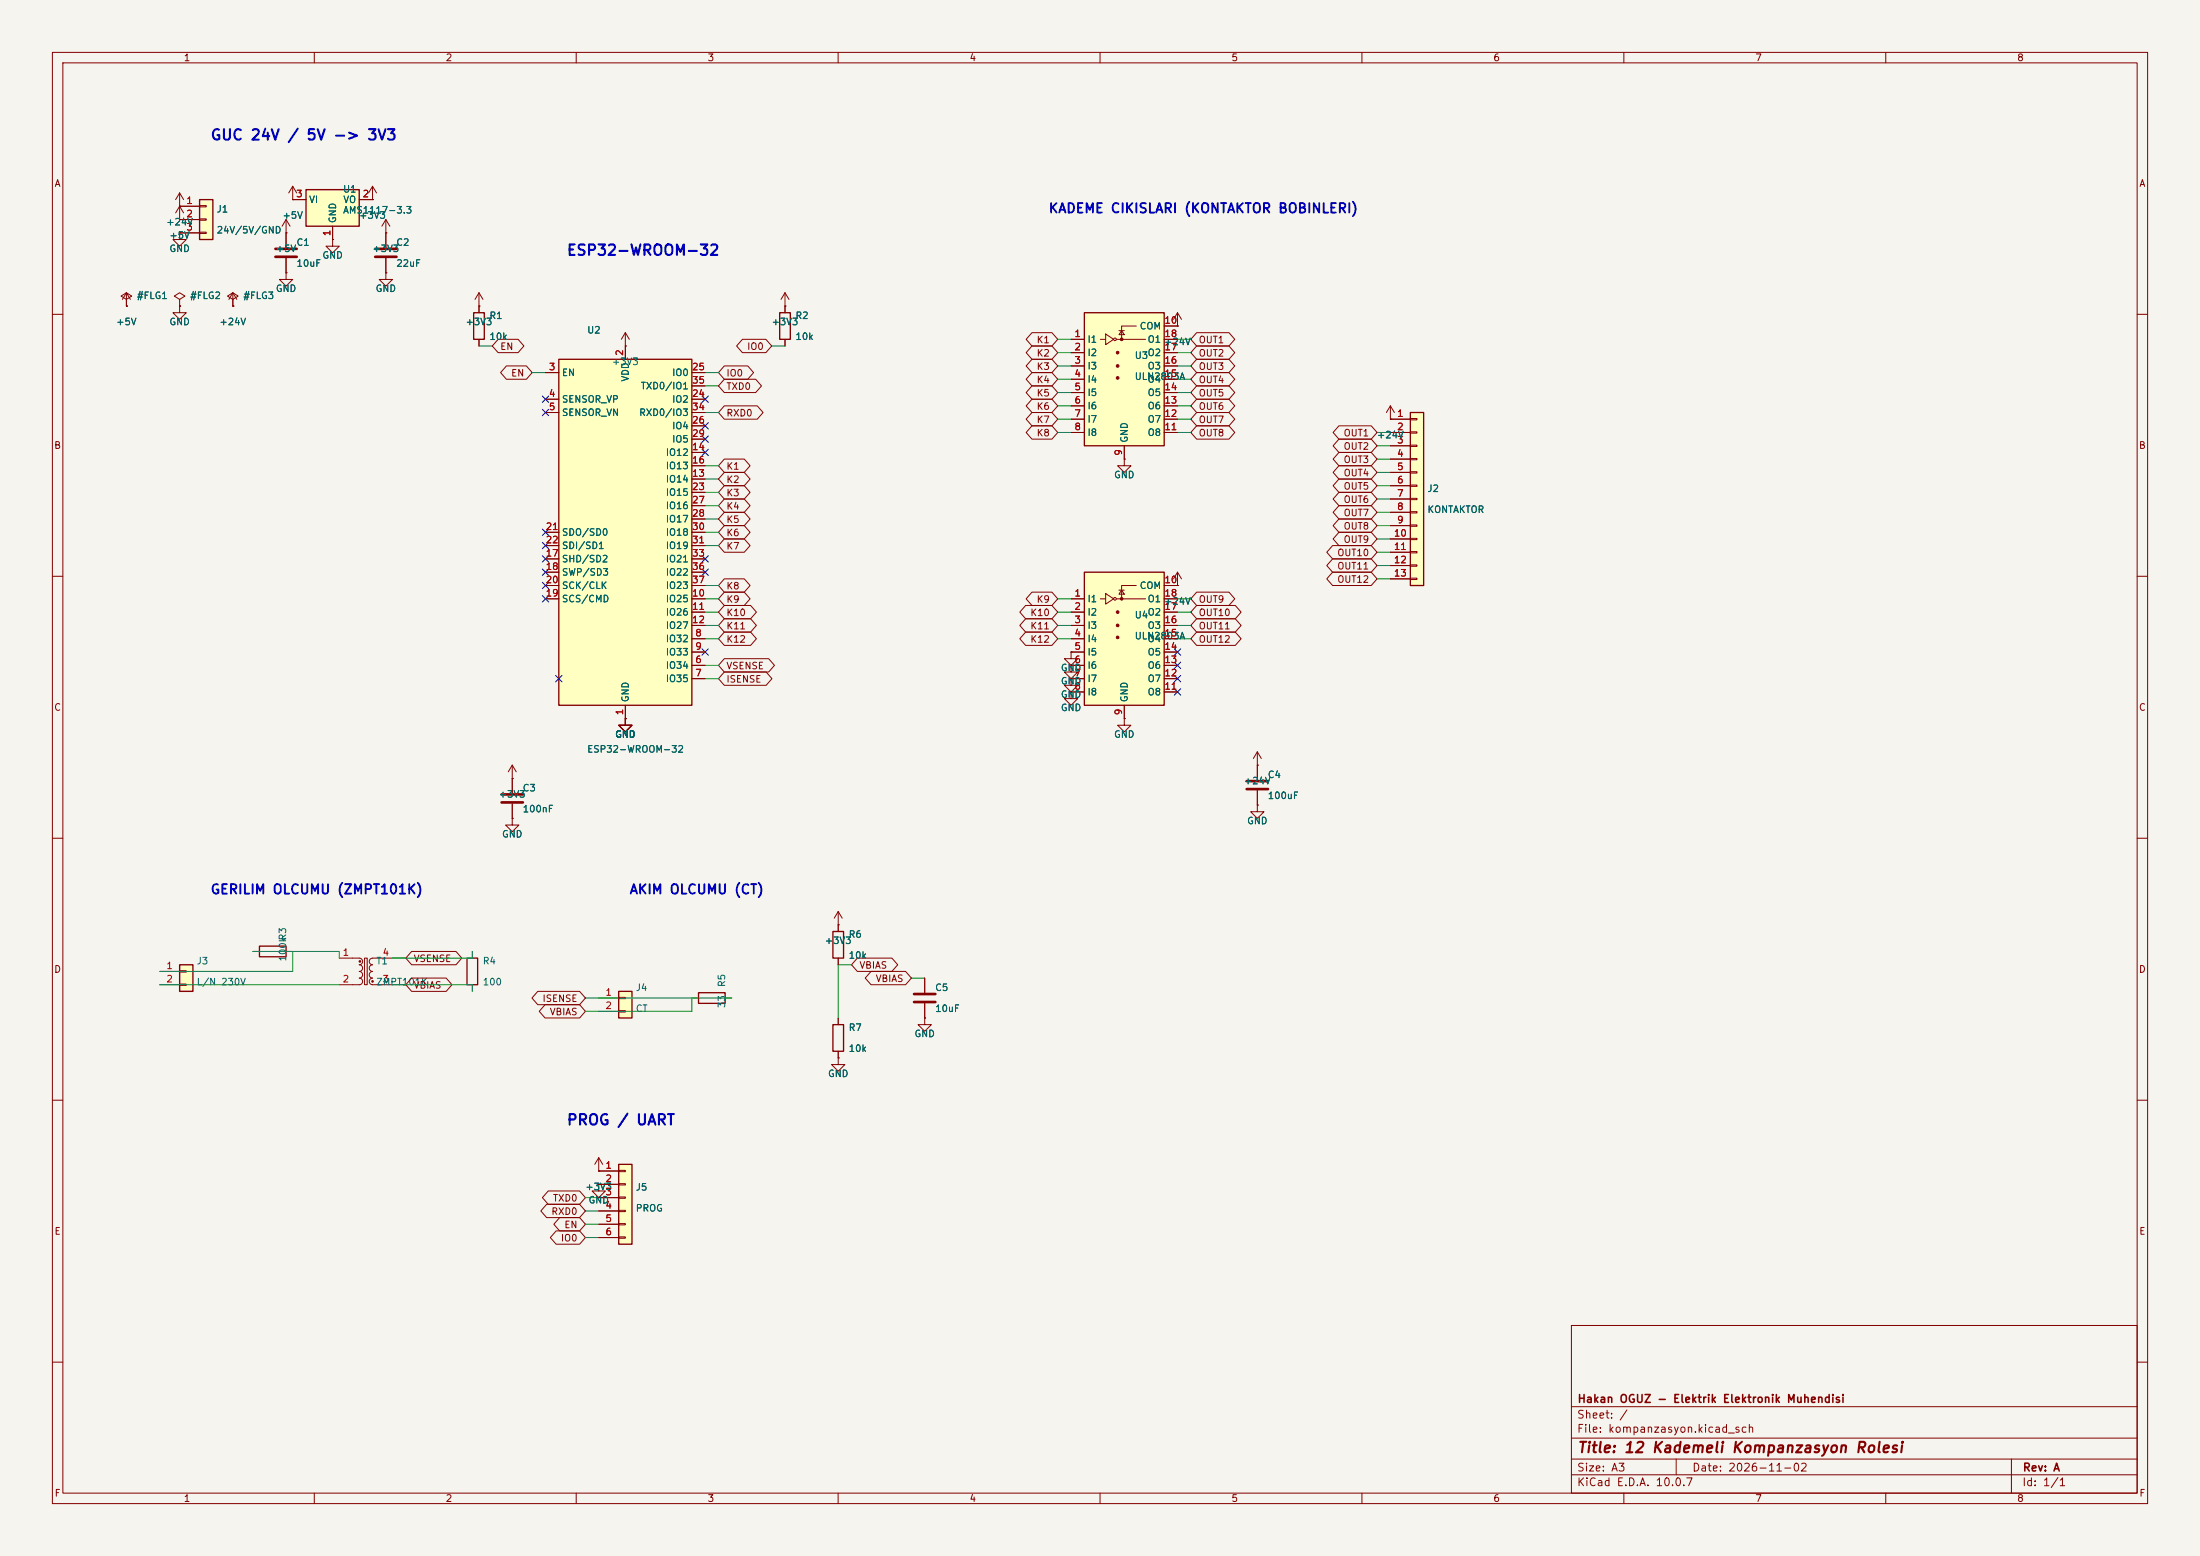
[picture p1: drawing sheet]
<svg xmlns="http://www.w3.org/2000/svg" width="420mm" height="297mm" viewBox="0 0 420 297" stroke-linecap="round" stroke-linejoin="round" font-family="sans-serif">
<path d="M0 0h420v297h-420z" fill="#f5f4ef" stroke="#f5f4ef" stroke-width=".19"/>
<g fill="none" stroke="#840000" stroke-width=".19">
<path d="M10 10h400v277h-400zM12 12h396v273h-396zM60 10v2M110 10v2M160 10v2M210 10v2M260 10v2M310 10v2M360 10v2M54.6 52.1v1.2h1.3l-1.3 1.3-1.3-1.3h1.3M54.6 52.1h.1M54.6 44.5v2.7"/>
<path d="M54.6 49.3v2.8M63.5 45.7v1.3h1.3l-1.3 1.3-1.3-1.3h1.3M63.5 45.7h.1M73.7 52.1v1.2h1.2l-1.2 1.3-1.3-1.3h1.3M73.7 52.1h.1M73.7 44.5v2.7M73.7 49.3v2.8M10 60h2M119.4 66h.1M119.4 63.5l-.8 1.3M119.4 63.5l.7 1.3M119.4 63.5v2.5"/>
<path d="M408 60h2M10 110h2M408 110h2M119.4 137.2v1.2h1.2l-1.2 1.3-1.3-1.3h1.3M119.4 137.2h.1M10 160h2M97.8 148.6h.1M97.8 146.1l-.8 1.2M97.8 146.1l.8 1.2M97.8 146.1v2.5M408 160h2M10 210h2"/>
<path d="M408 210h2M300 253h108v32h-108zM10 260h2M300 278.5h108M300 274.5h108M300 268.5h108M320 278.5v3M384 278.5v6.5M408 260h2M60 285v2M110 285v2M160 285v2"/>
<path d="M210 285v2M260 285v2M300 281.5h108M310 285v2M360 285v2"/>
</g>
<path d="M52.6 47.5h4M52.6 49h4M71.6 47.5h4.1M71.6 49h4.1" fill="none" stroke="#840000" stroke-width=".51"/>
<path d="M106.7 68.6h25.4v66h-25.4z" fill="#ffffc2"/>
<path d="M90.4 59.7h2.1v5.1h-2.1zM106.7 68.6h25.4v66h-25.4z" fill="none" stroke="#840000" stroke-width=".25"/>
<g fill="none" stroke="#840000" stroke-width=".19">
<path d="M91.4 58.4h.1M91.4 55.9v3.8M91.4 55.9l-.7 1.3M91.4 55.9l.8 1.3M91.4 64.8v1.2M104.1 71.1h2.6M104.1 76.2h2.6M104.1 78.7h2.6M119.4 66v2.6M132.1 71.1h2.5M132.1 76.2h2.5M132.1 78.7h2.5"/>
<path d="M132.1 73.7h2.5M132.1 91.4h2.5M132.1 86.4h2.5M132.1 88.9h2.5M132.1 94h2.5M132.1 81.3h2.5M132.1 96.5h2.5M132.1 99.1h2.5M132.1 83.8h2.5M104.1 114.3h2.6M104.1 106.7h2.6M104.1 109.2h2.6"/>
<path d="M104.1 111.8h2.6M104.1 101.6h2.6M104.1 104.1h2.6M132.1 114.3h2.5M132.1 116.8h2.5M132.1 119.4h2.5M132.1 106.7h2.5M132.1 109.2h2.5M132.1 111.8h2.5M132.1 101.6h2.5M132.1 104.1h2.5M119.4 137.2v1.2h1.2l-1.2 1.3-1.3-1.3h1.3"/>
<path d="M119.4 137.2h.1M119.4 134.6v2.6M132.1 127h2.5M132.1 129.5h2.5M132.1 121.9h2.5M132.1 124.5h2.5"/>
</g>
<path d="M58.4 36.2h10.2v7h-10.2z" fill="#ffffc2"/>
<path d="M58.4 36.2h10.2v7h-10.2zM148.8 59.7h2.1v5.1h-2.1zM89.2 182.9h2v5.1h-2z" fill="none" stroke="#840000" stroke-width=".25"/>
<g fill="none" stroke="#840000" stroke-width=".19">
<path d="M55.9 38.1h.1M55.9 38.1h2.5M55.9 35.6l-.8 1.2M55.9 35.6l.7 1.2M55.9 35.6v2.5M68.6 38.1h2.5M71.1 38.1h.1M71.1 35.6l-.7 1.2M71.1 35.6l.8 1.2M71.1 35.6v2.5M54.6 44.5h.1M54.6 41.9l-.8 1.3"/>
<path d="M54.6 41.9l.8 1.3M54.6 41.9v2.6M63.5 43.2v2.5M73.7 44.5h.1M73.7 41.9l-.8 1.3M73.7 41.9l.7 1.3M73.7 41.9v2.6M149.9 58.4v1.3M149.9 64.8v1.2M119.4 137.2v1.2h1.2l-1.2 1.3-1.3-1.3h1.3M119.4 137.2h.1M90.2 181.6v1.3"/>
<path d="M90.2 188v1.2"/>
</g>
<path d="M207 59.7h15.2v25.4h-15.2z" fill="#ffffc2"/>
<path d="M207 59.7h15.2v25.4h-15.2z" fill="none" stroke="#840000" stroke-width=".25"/>
<g fill="none" stroke="#840000" stroke-width=".19">
<path d="M204.5 64.8h2.5M204.5 67.3h2.5M204.5 69.9h2.5M204.5 72.4h2.5M204.5 74.9h2.5M204.5 77.5h2.5M210.1 64.8h1M211.1 63.8l1.5 1-1.5 1zM213.1 64.8h5.6M213.6 63.1h1M214.1 63.1l.5 .8h-1zM216.9 62.2h-2.8v2.6"/>
<path d="M222.2 64.8h2.6M222.2 67.3h2.6M222.2 69.9h2.6M222.2 72.4h2.6M222.2 74.9h2.6M222.2 77.5h2.6M222.2 62.2h2.6M204.5 80h2.5M204.5 82.6h2.5M214.6 85.1v2.5M222.2 80h2.6M222.2 82.6h2.6"/>
<circle cx="212.9" cy="64.8" r=".25"/>
</g>
<g fill="#840000" stroke="#840000" stroke-width=".19">
<circle cx="213.4" cy="67.3" r=".25"/>
<circle cx="213.4" cy="69.8" r=".25"/>
<circle cx="213.4" cy="72.1" r=".25"/>
<circle cx="214.1" cy="64.8" r=".25"/>
</g>
<path d="M118.1 189.2h2.5v5.1h-2.5z" fill="#ffffc2"/>
<path d="M118.1 189.2h2.5v5.1h-2.5z" fill="none" stroke="#840000" stroke-width=".25"/>
<g fill="none" stroke="#840000" stroke-width=".19">
<path d="M24.1 57.2l1-.7-1-.6-1 .6 1 .7v1.2M24.1 58.4h.1M24.1 55.9l-.7 1.3M24.1 55.9l.8 1.3M24.1 55.9v2.5M34.3 58.4v1.3h1.3l-1.3 1.3-1.3-1.3h1.3M34.3 58.4h.1M34.3 57.2l1-.7-1-.6-1 .6 1 .7v1.2M44.4 58.4h.1M44.4 57.2l1.1-.7-1.1-.6-1 .6 1 .7v1.2M44.4 55.9l-.7 1.3M44.4 55.9l.8 1.3"/>
<path d="M44.4 55.9v2.5M149.9 58.4h.1M149.9 55.9l-.8 1.3M149.9 55.9l.7 1.3M149.9 55.9v2.5M214.6 87.6v1.3h1.3l-1.3 1.3-1.2-1.3h1.2M214.6 87.6h.1M204.5 132.1v1.3h1.2l-1.2 1.2-1.3-1.2h1.3M204.5 132.1h.1M204.5 129.5v1.3h1.2l-1.2 1.3-1.3-1.3h1.3M204.5 129.5h.1M204.5 127v1.3h1.2l-1.2 1.2-1.3-1.2h1.3"/>
<path d="M204.5 127h.1M204.5 124.5v1.2h1.2l-1.2 1.3-1.3-1.3h1.3M204.5 124.5h.1M214.6 137.2v1.2h1.3l-1.3 1.3-1.2-1.3h1.2M214.6 137.2h.1M240 153.7v1.2h1.3l-1.3 1.3-1.2-1.3h1.2M240 153.7h.1M240 146.1h.1M240 143.5l-.7 1.3M240 143.5l.8 1.3M240 143.5v5.3M240 150.9v2.8"/>
<path d="M114.3 190.5h3.8M114.3 193h3.8M118.1 190.4h1.3v.2h-1.3zM118.1 192.9h1.3v.3h-1.3z"/>
</g>
<path d="M238 149.1h4.1M238 150.6h4.1" fill="none" stroke="#840000" stroke-width=".51"/>
<path d="M38.1 38.1h2.5v7.6h-2.5z" fill="#ffffc2"/>
<path d="M38.1 38.1h2.5v7.6h-2.5z" fill="none" stroke="#840000" stroke-width=".25"/>
<g fill="none" stroke="#840000" stroke-width=".19">
<path d="M34.3 39.4h.1M34.3 39.4h3.8M34.3 36.8l-.8 1.3M34.3 36.8l.8 1.3M34.3 36.8v5.1M34.3 39.4l-.8 1.2M34.3 39.4l.8 1.2M38.1 39.2h1.3v.3h-1.3zM34.3 44.5v1.2h1.3l-1.3 1.3-1.3-1.3h1.3M34.3 44.5h.1M34.3 41.9h.1M34.3 41.9h3.8"/>
<path d="M34.3 44.5h3.8M38.1 41.8h1.3v.2h-1.3zM38.1 44.3h1.3v.3h-1.3zM224.8 59.7l-.8 1.3M224.8 59.7l.8 1.3M224.8 59.7v2.5M224.8 62.2h.1M224.8 111.8h.1M224.8 109.2v2.6M224.8 109.2l-.8 1.3M224.8 109.2l.8 1.3"/>
</g>
<path d="M207 109.2h15.2v25.4h-15.2z" fill="#ffffc2"/>
<path d="M207 109.2h15.2v25.4h-15.2z" fill="none" stroke="#840000" stroke-width=".25"/>
<g fill="none" stroke="#840000" stroke-width=".19">
<path d="M265.4 77.5l-.7 1.2M265.4 77.5l.8 1.2M265.4 77.5v2.5M265.4 80h.1M204.5 114.3h2.5M204.5 116.8h2.5M204.5 119.4h2.5M210.1 114.3h1M211.1 113.3l1.5 1-1.5 1zM213.1 114.3h5.6M213.6 112.6h1M214.1 112.6l.5 .8h-1z"/>
<path d="M216.9 111.8h-2.8v2.5M222.2 114.3h2.6M222.2 116.8h2.6M222.2 119.4h2.6M222.2 111.8h2.6M204.5 121.9h2.5M204.5 124.5h2.5M204.5 127h2.5M204.5 129.5h2.5M204.5 132.1h2.5M214.6 134.6v2.6M222.2 121.9h2.6"/>
<path d="M222.2 124.5h2.6M222.2 127h2.6M222.2 129.5h2.6M222.2 132.1h2.6"/>
<circle cx="212.9" cy="114.3" r=".25"/>
</g>
<g fill="#840000" stroke="#840000" stroke-width=".19">
<circle cx="213.4" cy="116.8" r=".25"/>
<circle cx="213.4" cy="119.4" r=".25"/>
<circle cx="213.4" cy="121.7" r=".25"/>
<circle cx="214.1" cy="114.3" r=".25"/>
</g>
<path d="M269.2 78.7h2.6v33.1h-2.6z" fill="#ffffc2"/>
<path d="M269.2 78.7h2.6v33.1h-2.6zM133.3 189.5h5.1v2h-5.1zM159 195.6h2v5.1h-2z" fill="none" stroke="#840000" stroke-width=".25"/>
<g fill="none" stroke="#840000" stroke-width=".19">
<path d="M269.2 79.9h1.3v.2h-1.3zM265.4 80h3.8M265.4 82.6h3.8M265.4 85.1h3.8M265.4 87.6h3.8M265.4 90.2h3.8M265.4 92.7h3.8M265.4 95.3h3.8M265.4 97.8h3.8M269.2 82.4h1.3v.3h-1.3zM269.2 85h1.3v.2h-1.3zM269.2 87.5h1.3v.3h-1.3z"/>
<path d="M269.2 90h1.3v.3h-1.3zM269.2 92.6h1.3v.2h-1.3zM269.2 95.1h1.3v.3h-1.3zM269.2 97.7h1.3v.2h-1.3zM265.4 100.3h3.8M265.4 102.9h3.8M265.4 105.4h3.8M265.4 108h3.8M265.4 110.5h3.8M269.2 100.2h1.3v.3h-1.3zM269.2 102.7h1.3v.3h-1.3zM269.2 105.3h1.3v.2h-1.3z"/>
<path d="M269.2 107.8h1.3v.3h-1.3zM269.2 110.4h1.3v.2h-1.3zM132.1 190.5h1.2M138.4 190.5h1.3M160 194.3v1.3M176.5 186.7v2.8M176.5 191.5v2.8M160 201.9v1.3h1.3l-1.3 1.3-1.3-1.3h1.3M160 201.9h.1M160 200.7v1.2M114.3 226.1v1.2h1.3l-1.3 1.3-1.3-1.3h1.3M114.3 226.1h.1"/>
</g>
<path d="M174.5 189.7h4.1M174.5 191.3h4.1" fill="none" stroke="#840000" stroke-width=".51"/>
<path d="M34.3 184.2h2.5v5h-2.5z" fill="#ffffc2"/>
<path d="M34.3 184.2h2.5v5h-2.5z" fill="none" stroke="#840000" stroke-width=".25"/>
<path d="M30.5 185.4h3.8M30.5 188h3.8M34.3 185.3h1.3v.2h-1.3zM34.3 187.8h1.3v.3h-1.3z" fill="none" stroke="#840000" stroke-width=".19"/>
<path d="M69.6 182.9h.5v5.1h-.5z" fill="#ffffc2"/>
<g fill="none" stroke="#840000" stroke-width=".19">
<path d="M97.8 156.2v1.3h1.3l-1.3 1.3-1.3-1.3h1.3M97.8 156.2h.1M97.8 148.6v2.8M97.8 153.4v2.8M160 176.5h.1M160 174v3.8M160 174l-.7 1.3M160 174l.8 1.3M48.3 181.6h1.2M54.6 181.6h1.3M64.8 182.9h3.8a.64 .64 0 0 1 .6 .6 .64 .64 0 0 1-.6 .7M64.8 188h3.8"/>
<path d="M68.6 184.2a.64 .64 0 0 1 .6 .6 .64 .64 0 0 1-.6 .6 .64 .64 0 0 1 .6 .7 .64 .64 0 0 1-.6 .6 .64 .64 0 0 1 .6 .6 .64 .64 0 0 1-.6 .7M69.6 182.9h.5v5.1h-.5zM71.1 184.2a.63 .63 0 0 0-.6 .6 .63 .63 0 0 0 .6 .6 .64 .64 0 0 0-.6 .7 .64 .64 0 0 0 .6 .6 .64 .64 0 0 0-.6 .6 .64 .64 0 0 0 .6 .7h3.8M74.9 182.9h-3.8a.63 .63 0 0 0-.6 .6 .63 .63 0 0 0 .6 .7M160 182.9v1.3M176.5 194.3v1.3h1.3l-1.3 1.3-1.2-1.3h1.2M176.5 194.3h.1M114.3 223.5h.1M114.3 221l-.8 1.2M114.3 221l.8 1.2M114.3 221v2.5"/>
</g>
<g fill="none" stroke="#840000" stroke-width=".25">
<path d="M159 177.8h2v5.1h-2zM49.5 180.6h5.1v2h-5.1z"/>
<circle cx="68.7" cy="183.5" r=".13"/>
<circle cx="71.1" cy="187.3" r=".13"/>
</g>
<path d="M95.8 151.6h4M95.8 153.2h4" fill="none" stroke="#840000" stroke-width=".51"/>
<path d="M118.1 222.2h2.5v15.3h-2.5z" fill="#ffffc2"/>
<path d="M118.1 222.2h2.5v15.3h-2.5z" fill="none" stroke="#840000" stroke-width=".25"/>
<g fill="none" stroke="#840000" stroke-width=".19">
<path d="M34.3 39.4h.1M34.3 39.4h3.8M55.9 38.1h.1M55.9 38.1h2.5M68.6 38.1h2.5M71.1 38.1h.1M24.1 58.4h.1M34.3 58.4h.1M34.3 44.5h.1M34.3 41.9h.1M34.3 41.9h3.8M34.3 44.5h3.8"/>
<path d="M44.4 58.4h.1M54.6 52.1h.1M54.6 44.5h.1M54.6 44.5v2.7M54.6 49.3v2.8M63.5 45.7h.1M63.5 43.2v2.5M73.7 52.1h.1M73.7 44.5h.1M73.7 44.5v2.7M73.7 49.3v2.8M91.4 58.4h.1"/>
<path d="M91.4 58.4v1.3M149.9 58.4h.1M149.9 58.4v1.3M91.4 64.8v1.2M95.1 64.8h3.8l1.1 1.2-1.1 1.3h-3.8l-1.1-1.3zM96.7 69.8h3.8l1.1 1.3-1.1 1.3h-3.8l-1.1-1.3zM104.1 71.1h2.6M104.1 76.2h2.6M104.1 78.7h2.6M119.4 66h.1M119.4 66v2.6M132.1 71.1h2.5"/>
<path d="M132.1 76.2h2.5M132.1 78.7h2.5M132.1 73.7h2.5M138.3 69.8h4.5l1.1 1.3-1.1 1.3h-4.5l-1.1-1.3zM138.3 72.4h6l1.1 1.3-1.1 1.2h-6l-1.1-1.2zM138.3 77.5h6.3l1.1 1.2-1.1 1.3h-6.3l-1.1-1.3zM141.7 64.8h4.5l1.1 1.2-1.1 1.3h-4.5l-1.1-1.3zM149.9 64.8v1.2M197 63.5h3.8l1.1 1.3-1.1 1.2h-3.8l-1.1-1.2zM197 66h3.8l1.1 1.3-1.1 1.3h-3.8l-1.1-1.3zM197 68.6h3.8l1.1 1.3-1.1 1.2h-3.8l-1.1-1.2zM197 71.1h3.8l1.1 1.3-1.1 1.3h-3.8l-1.1-1.3z"/>
<path d="M197 76.2h3.8l1.1 1.3-1.1 1.2h-3.8l-1.1-1.2zM197 78.7h3.8l1.1 1.3-1.1 1.3h-3.8l-1.1-1.3zM197 73.7h3.8l1.1 1.2-1.1 1.3h-3.8l-1.1-1.3zM204.5 64.8h2.5M204.5 67.3h2.5M204.5 69.9h2.5M204.5 72.4h2.5M204.5 74.9h2.5M204.5 77.5h2.5M222.2 64.8h2.6M222.2 67.3h2.6M222.2 69.9h2.6"/>
<path d="M222.2 72.4h2.6M222.2 74.9h2.6M222.2 77.5h2.6M222.2 62.2h2.6M224.8 62.2h.1M228.4 76.2h6.2l1.1 1.3-1.1 1.2h-6.2l-1.1-1.2zM228.4 78.7h6.2l1.1 1.3-1.1 1.3h-6.2l-1.1-1.3zM228.4 63.5h6.2l1.1 1.3-1.1 1.2h-6.2l-1.1-1.2zM228.4 66h6.2l1.1 1.3-1.1 1.3h-6.2l-1.1-1.3zM228.4 68.6h6.2l1.1 1.3-1.1 1.2h-6.2l-1.1-1.2zM228.4 71.1h6.2l1.1 1.3-1.1 1.3h-6.2l-1.1-1.3zM228.4 73.7h6.2l1.1 1.2-1.1 1.3h-6.2l-1.1-1.3z"/>
<path d="M132.1 91.4h2.5M132.1 86.4h2.5M132.1 88.9h2.5M132.1 94h2.5M132.1 81.3h2.5M132.1 96.5h2.5M132.1 99.1h2.5M132.1 83.8h2.5M138.3 87.6h3.8l1.1 1.3-1.1 1.3h-3.8l-1.1-1.3zM138.3 90.2h3.8l1.1 1.2-1.1 1.3h-3.8l-1.1-1.3zM138.3 92.7h3.8l1.1 1.3-1.1 1.3h-3.8l-1.1-1.3zM138.3 95.2h3.8l1.1 1.3-1.1 1.3h-3.8l-1.1-1.3z"/>
<path d="M138.3 97.8h3.8l1.1 1.3-1.1 1.2h-3.8l-1.1-1.2zM197 81.3h3.8l1.1 1.3-1.1 1.2h-3.8l-1.1-1.2zM204.5 80h2.5M204.5 82.6h2.5M214.6 87.6h.1M214.6 85.1v2.5M222.2 80h2.6M222.2 82.6h2.6M228.4 81.3h6.2l1.1 1.3-1.1 1.2h-6.2l-1.1-1.2zM255.6 81.3h6.2l1.1 1.3-1.1 1.2h-6.2l-1.1-1.2zM255.6 83.8h6.2l1.1 1.3-1.1 1.3h-6.2l-1.1-1.3zM255.6 86.4h6.2l1.1 1.2-1.1 1.3h-6.2l-1.1-1.3z"/>
<path d="M255.6 88.9h6.2l1.1 1.3-1.1 1.2h-6.2l-1.1-1.2zM255.6 91.4h6.2l1.1 1.3-1.1 1.3h-6.2l-1.1-1.3zM255.6 94h6.2l1.1 1.3-1.1 1.2h-6.2l-1.1-1.2zM255.6 96.5h6.2l1.1 1.3-1.1 1.3h-6.2l-1.1-1.3zM255.6 99.1h6.2l1.1 1.2-1.1 1.3h-6.2l-1.1-1.3zM265.4 80h.1M265.4 80h3.8M265.4 82.6h3.8M265.4 85.1h3.8M265.4 87.6h3.8M265.4 90.2h3.8M265.4 92.7h3.8"/>
<path d="M265.4 95.3h3.8M265.4 97.8h3.8M104.1 114.3h2.6M104.1 106.7h2.6M104.1 109.2h2.6M104.1 111.8h2.6M104.1 101.6h2.6M104.1 104.1h2.6M132.1 114.3h2.5M132.1 116.8h2.5M132.1 119.4h2.5M132.1 106.7h2.5"/>
<path d="M132.1 109.2h2.5M132.1 111.8h2.5M132.1 101.6h2.5M132.1 104.1h2.5M138.3 110.5h3.8l1.1 1.3-1.1 1.2h-3.8l-1.1-1.2zM138.3 113h3.8l1.1 1.3-1.1 1.3h-3.8l-1.1-1.3zM138.3 115.6h5l1.1 1.2-1.1 1.3h-5l-1.1-1.3zM138.3 118.1h5l1.1 1.3-1.1 1.3h-5l-1.1-1.3zM138.3 100.3h3.8l1.1 1.3-1.1 1.3h-3.8l-1.1-1.3zM138.3 102.9h3.8l1.1 1.2-1.1 1.3h-3.8l-1.1-1.3zM195.8 115.6h5l1.1 1.2-1.1 1.3h-5l-1.1-1.3zM195.8 118.1h5l1.1 1.3-1.1 1.3h-5l-1.1-1.3z"/>
<path d="M197 113h3.8l1.1 1.3-1.1 1.3h-3.8l-1.1-1.3zM204.5 114.3h2.5M204.5 116.8h2.5M204.5 119.4h2.5M222.2 114.3h2.6M222.2 116.8h2.6M222.2 119.4h2.6M222.2 111.8h2.6M224.8 111.8h.1M228.4 118.1h7.4l1.1 1.3-1.1 1.3h-7.4l-1.1-1.3zM228.4 113h6.2l1.1 1.3-1.1 1.3h-6.2l-1.1-1.3zM228.4 115.6h7.4l1.1 1.2-1.1 1.3h-7.4l-1.1-1.3z"/>
<path d="M254.4 104.1h7.4l1.1 1.3-1.1 1.3h-7.4l-1.1-1.3zM254.4 106.7h7.4l1.1 1.3-1.1 1.2h-7.4l-1.1-1.2zM254.4 109.2h7.4l1.1 1.3-1.1 1.3h-7.4l-1.1-1.3zM255.6 101.6h6.2l1.1 1.3-1.1 1.2h-6.2l-1.1-1.2zM265.4 100.3h3.8M265.4 102.9h3.8M265.4 105.4h3.8M265.4 108h3.8M265.4 110.5h3.8M119.4 137.2v1.2h1.2l-1.2 1.3-1.3-1.3h1.3M119.4 137.2h.1M119.4 134.6v2.6"/>
<path d="M132.1 127h2.5M132.1 129.5h2.5M132.1 121.9h2.5M132.1 124.5h2.5M138.3 120.6h5l1.1 1.3-1.1 1.3h-5l-1.1-1.3zM138.3 125.7h8.4l1.2 1.3-1.2 1.3h-8.4l-1.1-1.3zM138.3 128.3h8l1.1 1.2-1.1 1.3h-8l-1.1-1.3zM195.8 120.6h5l1.1 1.3-1.1 1.3h-5l-1.1-1.3zM204.5 124.5h.1M204.5 127h.1M204.5 129.5h.1M204.5 132.1h.1"/>
<path d="M204.5 127h2.5M204.5 129.5h2.5M204.5 121.9h2.5M204.5 124.5h2.5M204.5 132.1h2.5M214.6 137.2h.1M214.6 134.6v2.6M222.2 127h2.6M222.2 129.5h2.6M222.2 121.9h2.6M222.2 124.5h2.6M222.2 132.1h2.6"/>
<path d="M228.4 120.6h7.4l1.1 1.3-1.1 1.3h-7.4l-1.1-1.3zM97.8 148.6h.1M97.8 156.2h.1M97.8 148.6v2.8M97.8 153.4v2.8M240 146.1h.1M240 153.7h.1M240 146.1v2.7M240 150.9v2.8M160 176.5h.1M160 176.5v1.3M78.6 186.7h6.6l1.1 1.3-1.1 1.2h-6.6l-1.1-1.2z"/>
<path d="M78.6 181.6h8.5l1.1 1.3-1.1 1.3h-8.5l-1.1-1.3zM102.7 189.2h7.9l1.2 1.3-1.2 1.3h-7.9l-1.1-1.3zM104.1 191.8h6.5l1.2 1.2-1.2 1.3h-6.5l-1.2-1.3zM160 182.9v1.3M160 194.3v1.3M163.7 182.9h6.6l1.1 1.3-1.1 1.2h-6.6l-1.1-1.2zM166.3 185.4h6.6l1.1 1.3-1.1 1.3h-6.6l-1.1-1.3zM176.5 194.3h.1M176.5 186.7v2.8M176.5 191.5v2.8M160 201.9h.1M160 200.7v1.2"/>
<path d="M104.4 229.9h6.2l1.2 1.2-1.2 1.3h-6.2l-1.2-1.3zM104.7 227.3h5.9l1.2 1.3-1.2 1.3h-5.9l-1.2-1.3zM106.2 234.9h4.4l1.2 1.3-1.2 1.3h-4.4l-1.1-1.3zM106.8 232.4h3.8l1.2 1.3-1.2 1.3h-3.8l-1.1-1.3zM114.3 223.5h.1M114.3 226.1h.1M114.3 223.5h3.8M114.3 226.1h3.8M114.3 228.6h3.8M114.3 231.1h3.8M114.3 233.7h3.8M114.3 236.2h3.8"/>
<path d="M118.1 223.4h1.3v.2h-1.3zM118.1 225.9h1.3v.3h-1.3zM118.1 228.5h1.3v.2h-1.3zM118.1 231h1.3v.3h-1.3zM118.1 233.6h1.3v.2h-1.3zM118.1 236.1h1.3v.2h-1.3z"/>
</g>
<g fill="none" stroke="#009600" stroke-width=".19">
<path d="M91.4 66h2.6M101.6 71.1h2.5M134.6 71.1h2.6M134.6 73.7h2.6M134.6 78.7h2.6M147.3 66h2.6M201.9 72.4h2.6M201.9 69.9h2.6M201.9 67.3h2.6M201.9 64.8h2.6M201.9 74.9h2.6M201.9 77.5h2.6"/>
<path d="M224.8 72.4h2.5M224.8 69.9h2.5M224.8 67.3h2.5M224.8 64.8h2.5M224.8 74.9h2.5M224.8 77.5h2.5M134.6 88.9h2.6M134.6 91.4h2.6M134.6 94h2.6M134.6 96.5h2.6M134.6 99.1h2.6M201.9 82.6h2.6"/>
<path d="M201.9 80h2.6M224.8 82.6h2.5M224.8 80h2.5M262.9 82.6h2.5M262.9 97.8h2.5M262.9 85.1h2.5M262.9 87.6h2.5M262.9 90.2h2.5M262.9 92.7h2.5M262.9 95.3h2.5M134.6 114.3h2.6M134.6 116.8h2.6"/>
<path d="M134.6 101.6h2.6M134.6 104.1h2.6M134.6 111.8h2.6M134.6 119.4h2.6M201.9 114.3h2.6M201.9 116.8h2.6M201.9 119.4h2.6M224.8 114.3h2.5M224.8 116.8h2.5M224.8 119.4h2.5M262.9 110.5h2.5M262.9 100.3h2.5"/>
<path d="M262.9 102.9h2.5M262.9 105.4h2.5M262.9 108h2.5M134.6 121.9h2.6M134.6 129.5h2.6M134.6 127h2.6M201.9 121.9h2.6M224.8 121.9h2.5M30.5 188h34.3M48.3 181.6h16.5v1.3M55.9 181.6v3.8h-25.4M74.9 188h15.3v1.2"/>
<path d="M90.2 181.6v1.3h-15.3M111.8 190.5h27.9M132.1 190.5v2.5h-20.3M162.6 184.2h-2.6v10.1M174 186.7h2.5M111.8 228.6h2.5M111.8 231.1h2.5M111.8 236.2h2.5M111.8 233.7h2.5"/>
</g>
<g fill="none" stroke="#000084" stroke-width=".19">
<path d="M103.5 75.6l1.2 1.2M103.5 78.1l1.2 1.2M104.7 75.6l-1.2 1.2M104.7 78.1l-1.2 1.2M134 75.6l1.2 1.2M135.2 75.6l-1.2 1.2M134 83.2l1.2 1.2M134 85.8l1.2 1.2M134 80.7l1.2 1.2M135.2 83.2l-1.2 1.2M135.2 85.8l-1.2 1.2M135.2 80.7l-1.2 1.2"/>
<path d="M103.5 106.1l1.2 1.2M103.5 108.6l1.2 1.2M103.5 113.7l1.2 1.2M103.5 111.2l1.2 1.2M103.5 101l1.2 1.2M103.5 103.5l1.2 1.2M104.7 111.2l-1.2 1.2M104.7 106.1l-1.2 1.2M104.7 108.6l-1.2 1.2M104.7 113.7l-1.2 1.2M104.7 101l-1.2 1.2M104.7 103.5l-1.2 1.2"/>
<path d="M134 108.6l1.2 1.2M134 106.1l1.2 1.2M135.2 108.6l-1.2 1.2M135.2 106.1l-1.2 1.2M106.1 128.9l1.2 1.2M107.3 128.9l-1.2 1.2M134 123.9l1.2 1.2M135.2 123.9l-1.2 1.2M224.2 131.5l1.2 1.2M224.2 123.9l1.2 1.2M224.2 126.4l1.2 1.2M224.2 128.9l1.2 1.2"/>
<path d="M225.4 131.5l-1.2 1.2M225.4 123.9l-1.2 1.2M225.4 126.4l-1.2 1.2M225.4 128.9l-1.2 1.2"/>
</g>
<g font-size="2" fill="#0000c2">
<text x="40.1" y="27.3">GUC 24V / 5V -&gt; 3V3</text>
<text x="108.1" y="49.3">ESP32-WROOM-32</text>
<text x="108.1" y="215.3">PROG / UART</text>
</g>
<text font-size="2" fill="#840000" x="301" y="277.8">Title: 12 Kademeli Kompanzasyon Rolesi</text>
<g font-size="1.8" fill="#0000c2">
<text x="200.1" y="41.1">KADEME CIKISLARI (KONTAKTOR BOBINLERI)</text>
<text x="40.1" y="171.1">GERILIM OLCUMU (ZMPT101K)</text>
<text x="120.1" y="171.1">AKIM OLCUMU (CT)</text>
</g>
<g font-size="1.5" fill="#840000">
<text x="301" y="268.1">Hakan OGUZ - Elektrik Elektronik Muhendisi</text>
<text x="300.9" y="273.8">File: kompanzasyon.kicad_sch</text>
<text x="300.9" y="271.1">Sheet: /</text>
<text x="300.9" y="281.2">Size: A3</text>
<text x="322.9" y="281.2">Date: 2026-11-02</text>
<text x="386" y="281.2">Rev: A</text>
<text x="300.9" y="284">KiCad E.D.A. 10.0.7</text>
<text x="385.9" y="284">Id: 1/1</text>
</g>
<g font-size="1.3" fill="#840000">
<text x="35" y="12">1</text>
<text x="85" y="12">2</text>
<text x="135" y="12">3</text>
<text x="185" y="12">4</text>
<text x="235" y="12">5</text>
<text x="285" y="12">6</text>
<text x="335" y="12">7</text>
<text x="385" y="12">8</text>
<text x="10.3" y="36">A</text>
<text x="408.3" y="36">A</text>
<text x="197.8" y="65.8">K1</text>
<text x="228.7" y="65.8">OUT1</text>
<text x="95.4" y="67.1">EN</text>
<text x="142.5" y="67.1">IO0</text>
<text x="197.8" y="68.4">K2</text>
<text x="197.8" y="70.9">K3</text>
<text x="228.7" y="68.4">OUT2</text>
<text x="228.7" y="70.9">OUT3</text>
<text x="97.5" y="72.2">EN</text>
<text x="138.6" y="72.2">IO0</text>
<text x="138.6" y="74.7">TXD0</text>
<text x="197.8" y="73.4">K4</text>
<text x="197.8" y="76">K5</text>
<text x="228.7" y="73.4">OUT4</text>
<text x="228.7" y="76">OUT5</text>
<text x="138.6" y="79.8">RXD0</text>
<text x="197.8" y="78.5">K6</text>
<text x="197.8" y="81.1">K7</text>
<text x="197.8" y="83.6">K8</text>
<text x="228.7" y="83.6">OUT8</text>
<text x="228.7" y="78.5">OUT6</text>
<text x="228.7" y="81.1">OUT7</text>
<text x="256.4" y="83.6">OUT1</text>
<text x="10.2" y="86">B</text>
<text x="138.6" y="90">K1</text>
<text x="256.4" y="86.1">OUT2</text>
<text x="256.4" y="88.7">OUT3</text>
<text x="408.2" y="86">B</text>
<text x="138.6" y="92.5">K2</text>
<text x="138.6" y="95">K3</text>
<text x="256.4" y="91.2">OUT4</text>
<text x="256.4" y="93.8">OUT5</text>
<text x="138.6" y="97.6">K4</text>
<text x="138.6" y="100.1">K5</text>
<text x="256.4" y="96.3">OUT6</text>
<text x="256.4" y="98.8">OUT7</text>
<text x="256.4" y="101.4">OUT8</text>
<text x="138.6" y="102.7">K6</text>
<text x="138.6" y="105.2">K7</text>
<text x="255.2" y="106.5">OUT10</text>
<text x="256.4" y="103.9">OUT9</text>
<text x="138.6" y="112.8">K8</text>
<text x="255.2" y="109">OUT11</text>
<text x="255.2" y="111.5">OUT12</text>
<text x="138.6" y="115.4">K9</text>
<text x="138.6" y="117.9">K10</text>
<text x="196.6" y="117.9">K10</text>
<text x="197.8" y="115.4">K9</text>
<text x="228.7" y="115.4">OUT9</text>
<text x="228.7" y="117.9">OUT10</text>
<text x="138.6" y="120.4">K11</text>
<text x="138.6" y="123">K12</text>
<text x="196.6" y="120.4">K11</text>
<text x="196.6" y="123">K12</text>
<text x="228.7" y="123">OUT12</text>
<text x="228.7" y="120.4">OUT11</text>
<text x="138.6" y="128.1">VSENSE</text>
<text x="138.6" y="130.6">ISENSE</text>
<text x="10.2" y="136">C</text>
<text x="408.2" y="136">C</text>
<text x="10.2" y="186">D</text>
<text x="78.9" y="183.9">VSENSE</text>
<text x="164" y="185.2">VBIAS</text>
<text x="408.2" y="186">D</text>
<text x="78.9" y="189">VBIAS</text>
<text x="103.5" y="191.6">ISENSE</text>
<text x="167.1" y="187.7">VBIAS</text>
<text x="104.8" y="194.1">VBIAS</text>
<text x="105.1" y="232.2">RXD0</text>
<text x="105.4" y="229.7">TXD0</text>
<text x="10.3" y="236">E</text>
<text x="107" y="237.3">IO0</text>
<text x="107.6" y="234.7">EN</text>
<text x="408.3" y="236">E</text>
<text x="10.3" y="286">F</text>
<text x="35" y="287">1</text>
<text x="85" y="287">2</text>
<text x="135" y="287">3</text>
<text x="185" y="287">4</text>
<text x="235" y="287">5</text>
<text x="285" y="287">6</text>
<text x="335" y="287">7</text>
<text x="385" y="287">8</text>
<text x="408.3" y="286">F</text>
</g>
<g font-size="1.3" fill="#a90000">
<text x="35.5" y="39.2">1</text>
<text x="35.5" y="41.8">2</text>
<text x="56.4" y="38">3</text>
<text x="69.1" y="38">2</text>
<text x="35.5" y="44.3">3</text>
<text x="63.4" y="45.2" transform="rotate(-90 63.4 45.2)">1</text>
<text x="205" y="64.6">1</text>
<text x="222.2" y="62.1">10</text>
<text x="222.2" y="64.6">18</text>
<text x="104.7" y="71">3</text>
<text x="119.2" y="68" transform="rotate(-90 119.2 68)">2</text>
<text x="132" y="71">25</text>
<text x="205" y="67.2">2</text>
<text x="205" y="69.7">3</text>
<text x="222.2" y="69.7">16</text>
<text x="222.2" y="67.2">17</text>
<text x="104.7" y="76.1">4</text>
<text x="132" y="76.1">24</text>
<text x="132" y="73.5">35</text>
<text x="205" y="72.3">4</text>
<text x="205" y="74.8">5</text>
<text x="205" y="77.3">6</text>
<text x="222.2" y="77.3">13</text>
<text x="222.2" y="74.8">14</text>
<text x="222.2" y="72.3">15</text>
<text x="104.7" y="78.6">5</text>
<text x="132" y="81.1">26</text>
<text x="132" y="83.7">29</text>
<text x="132" y="78.6">34</text>
<text x="205" y="79.9">7</text>
<text x="205" y="82.4">8</text>
<text x="222.2" y="82.4">11</text>
<text x="222.2" y="79.9">12</text>
<text x="266.6" y="79.9">1</text>
<text x="266.6" y="82.4">2</text>
<text x="132" y="86.2">14</text>
<text x="132" y="88.8">16</text>
<text x="214.5" y="87.1" transform="rotate(-90 214.5 87.1)">9</text>
<text x="266.6" y="85">3</text>
<text x="266.6" y="87.5">4</text>
<text x="132" y="91.3">13</text>
<text x="132" y="93.8">23</text>
<text x="266.6" y="90">5</text>
<text x="266.6" y="92.6">6</text>
<text x="266.6" y="95.1">7</text>
<text x="104.1" y="101.5">21</text>
<text x="132" y="96.4">27</text>
<text x="132" y="98.9">28</text>
<text x="132" y="101.5">30</text>
<text x="266.6" y="97.7">8</text>
<text x="266.6" y="100.2">9</text>
<text x="104.1" y="106.5">17</text>
<text x="104.1" y="104">22</text>
<text x="132" y="104">31</text>
<text x="132" y="106.5">33</text>
<text x="266" y="102.7">10</text>
<text x="266" y="105.3">11</text>
<text x="266" y="107.8">12</text>
<text x="104.1" y="109.1">18</text>
<text x="104.1" y="111.6">20</text>
<text x="132" y="109.1">36</text>
<text x="132" y="111.6">37</text>
<text x="222.2" y="111.6">10</text>
<text x="266" y="110.4">13</text>
<text x="104.1" y="114.2">19</text>
<text x="132" y="114.2">10</text>
<text x="132" y="116.7">11</text>
<text x="132" y="119.2">12</text>
<text x="205" y="114.2">1</text>
<text x="205" y="116.7">2</text>
<text x="205" y="119.2">3</text>
<text x="222.2" y="119.2">16</text>
<text x="222.2" y="116.7">17</text>
<text x="222.2" y="114.2">18</text>
<text x="132.6" y="121.8">8</text>
<text x="132.6" y="124.3">9</text>
<text x="205" y="121.8">4</text>
<text x="205" y="124.3">5</text>
<text x="222.2" y="124.3">14</text>
<text x="222.2" y="121.8">15</text>
<text x="132.6" y="126.9">6</text>
<text x="132.6" y="129.4">7</text>
<text x="205" y="126.9">6</text>
<text x="205" y="129.4">7</text>
<text x="205" y="131.9">8</text>
<text x="222.2" y="131.9">11</text>
<text x="222.2" y="129.4">12</text>
<text x="222.2" y="126.9">13</text>
<text x="119.2" y="136.6" transform="rotate(-90 119.2 136.6)">1</text>
<text x="214.5" y="136.6" transform="rotate(-90 214.5 136.6)">9</text>
<text x="31.7" y="185.3">1</text>
<text x="65.3" y="182.7">1</text>
<text x="72.9" y="182.7">4</text>
<text x="31.7" y="187.8">2</text>
<text x="65.3" y="187.8">2</text>
<text x="72.9" y="187.8">3</text>
<text x="115.5" y="190.4">1</text>
<text x="115.5" y="192.9">2</text>
<text x="115.5" y="223.4">1</text>
<text x="115.5" y="225.9">2</text>
<text x="115.5" y="228.5">3</text>
<text x="115.5" y="231">4</text>
<text x="115.5" y="233.5">5</text>
<text x="115.5" y="236.1">6</text>
</g>
<g font-size="1.3" fill="#006464">
<text x="41.3" y="40.9">J1</text>
<text x="58.9" y="39.1">VI</text>
<text x="65.4" y="37.1">U1</text>
<text x="65.4" y="41.1">AMS1117-3.3</text>
<text x="65.4" y="39.1">VO</text>
<text x="31.6" y="43.3">+24V</text>
<text x="32.2" y="45.9">+5V</text>
<text x="41.3" y="44.9">24V/5V/GND</text>
<text x="53.8" y="42.1">+5V</text>
<text x="56.5" y="47.2">C1</text>
<text x="64.5" y="42.7" transform="rotate(-90 64.5 42.7)">GND</text>
<text x="68.5" y="42.1">+3V3</text>
<text x="75.5" y="47.2">C2</text>
<text x="32.2" y="48.4">GND</text>
<text x="52.5" y="48.4">+5V</text>
<text x="56.5" y="51.2">10uF</text>
<text x="61.4" y="49.7">GND</text>
<text x="71" y="48.4">+3V3</text>
<text x="75.5" y="51.2">22uF</text>
<text x="26" y="57.4">#FLG1</text>
<text x="36.2" y="57.4">#FLG2</text>
<text x="46.3" y="57.4">#FLG3</text>
<text x="52.5" y="56">GND</text>
<text x="71.6" y="56">GND</text>
<text x="22.1" y="62.4">+5V</text>
<text x="32.2" y="62.4">GND</text>
<text x="41.8" y="62.4">+24V</text>
<text x="88.8" y="62.4">+3V3</text>
<text x="93.3" y="61.2">R1</text>
<text x="93.3" y="65.2">10k</text>
<text x="112" y="64">U2</text>
<text x="147.2" y="62.4">+3V3</text>
<text x="151.7" y="61.2">R2</text>
<text x="151.7" y="65.2">10k</text>
<text x="207.5" y="65.7">I1</text>
<text x="217.5" y="63.2">COM</text>
<text x="219" y="65.7">O1</text>
<text x="116.7" y="70">+3V3</text>
<text x="207.5" y="68.3">I2</text>
<text x="207.5" y="70.8">I3</text>
<text x="216.5" y="68.8">U3</text>
<text x="219" y="70.8">O3</text>
<text x="219" y="68.3">O2</text>
<text x="222.1" y="66.2">+24V</text>
<text x="107.2" y="72.1">EN</text>
<text x="107.2" y="77.2">SENSOR_VP</text>
<text x="120.3" y="72.9" transform="rotate(-90 120.3 72.9)">VDD</text>
<text x="122.2" y="74.6">TXD0/IO1</text>
<text x="128.2" y="77.2">IO2</text>
<text x="128.2" y="72.1">IO0</text>
<text x="207.5" y="73.4">I4</text>
<text x="207.5" y="75.9">I5</text>
<text x="216.5" y="72.8">ULN2803A</text>
<text x="219" y="75.9">O5</text>
<text x="219" y="73.4">O4</text>
<text x="107.2" y="79.7">SENSOR_VN</text>
<text x="121.9" y="79.7">RXD0/IO3</text>
<text x="128.2" y="82.2">IO4</text>
<text x="207.5" y="78.4">I6</text>
<text x="207.5" y="81">I7</text>
<text x="207.5" y="83.5">I8</text>
<text x="219" y="83.5">O8</text>
<text x="219" y="81">O7</text>
<text x="219" y="78.4">O6</text>
<text x="262.8" y="84">+24V</text>
<text x="127" y="87.3">IO12</text>
<text x="127" y="89.9">IO13</text>
<text x="128.2" y="84.8">IO5</text>
<text x="215.6" y="84.6" transform="rotate(-90 215.6 84.6)">GND</text>
<text x="127" y="92.4">IO14</text>
<text x="127" y="94.9">IO15</text>
<text x="212.6" y="91.6">GND</text>
<text x="272.4" y="94.2">J2</text>
<text x="127" y="97.5">IO16</text>
<text x="127" y="100">IO17</text>
<text x="272.4" y="98.2">KONTAKTOR</text>
<text x="107.2" y="107.6">SHD/SD2</text>
<text x="107.2" y="102.6">SDO/SD0</text>
<text x="107.2" y="105.1">SDI/SD1</text>
<text x="127" y="102.6">IO18</text>
<text x="127" y="105.1">IO19</text>
<text x="127" y="107.6">IO21</text>
<text x="107.2" y="110.2">SWP/SD3</text>
<text x="107.2" y="112.7">SCK/CLK</text>
<text x="127" y="110.2">IO22</text>
<text x="127" y="112.7">IO23</text>
<text x="217.5" y="112.7">COM</text>
<text x="107.2" y="115.3">SCS/CMD</text>
<text x="127" y="115.3">IO25</text>
<text x="127" y="117.8">IO26</text>
<text x="207.5" y="115.3">I1</text>
<text x="207.5" y="117.8">I2</text>
<text x="216.5" y="118.3">U4</text>
<text x="219" y="117.8">O2</text>
<text x="219" y="115.3">O1</text>
<text x="222.1" y="115.7">+24V</text>
<text x="127" y="122.9">IO32</text>
<text x="127" y="125.4">IO33</text>
<text x="127" y="120.3">IO27</text>
<text x="207.5" y="120.3">I3</text>
<text x="207.5" y="122.9">I4</text>
<text x="207.5" y="125.4">I5</text>
<text x="216.5" y="122.3">ULN2803A</text>
<text x="219" y="125.4">O5</text>
<text x="219" y="122.9">O4</text>
<text x="219" y="120.3">O3</text>
<text x="127" y="128">IO34</text>
<text x="127" y="130.5">IO35</text>
<text x="202.4" y="131">GND</text>
<text x="202.4" y="128.4">GND</text>
<text x="207.5" y="128">I6</text>
<text x="207.5" y="130.5">I7</text>
<text x="219" y="130.5">O7</text>
<text x="219" y="128">O6</text>
<text x="120.3" y="134.1" transform="rotate(-90 120.3 134.1)">GND</text>
<text x="202.4" y="136">GND</text>
<text x="202.4" y="133.5">GND</text>
<text x="207.5" y="133">I8</text>
<text x="215.6" y="134.1" transform="rotate(-90 215.6 134.1)">GND</text>
<text x="219" y="133">O8</text>
<text x="112" y="144">ESP32-WROOM-32</text>
<text x="117.3" y="141.1">GND</text>
<text x="212.6" y="141.1">GND</text>
<text x="241.9" y="148.8">C4</text>
<text x="95.1" y="152.6">+3V3</text>
<text x="99.7" y="151.4">C3</text>
<text x="99.7" y="155.4">100nF</text>
<text x="237.4" y="150">+24V</text>
<text x="241.9" y="152.8">100uF</text>
<text x="95.7" y="160.2">GND</text>
<text x="238" y="157.6">GND</text>
<text x="54.9" y="179.6" transform="rotate(-90 54.9 179.6)">R3</text>
<text x="161.9" y="179.3">R6</text>
<text x="37.4" y="184.4">J3</text>
<text x="54.9" y="183.6" transform="rotate(-90 54.9 183.6)">100k</text>
<text x="71.7" y="184.4">T1</text>
<text x="92.1" y="184.4">R4</text>
<text x="157.4" y="180.5">+3V3</text>
<text x="161.9" y="183.3">10k</text>
<text x="37.4" y="188.4">L/N 230V</text>
<text x="71.7" y="188.4">ZMPT101K</text>
<text x="92.1" y="188.4">100</text>
<text x="121.3" y="189.5">J4</text>
<text x="138.8" y="188.5" transform="rotate(-90 138.8 188.5)">R5</text>
<text x="178.4" y="189.5">C5</text>
<text x="121.3" y="193.5">CT</text>
<text x="138.8" y="192.5" transform="rotate(-90 138.8 192.5)">33</text>
<text x="161.9" y="197.1">R7</text>
<text x="178.4" y="193.5">10uF</text>
<text x="161.9" y="201.1">10k</text>
<text x="174.5" y="198.3">GND</text>
<text x="158" y="205.9">GND</text>
<text x="111.6" y="227.5">+3V3</text>
<text x="121.3" y="227.6">J5</text>
<text x="112.2" y="230">GND</text>
<text x="121.3" y="231.6">PROG</text>
</g>
</svg>
